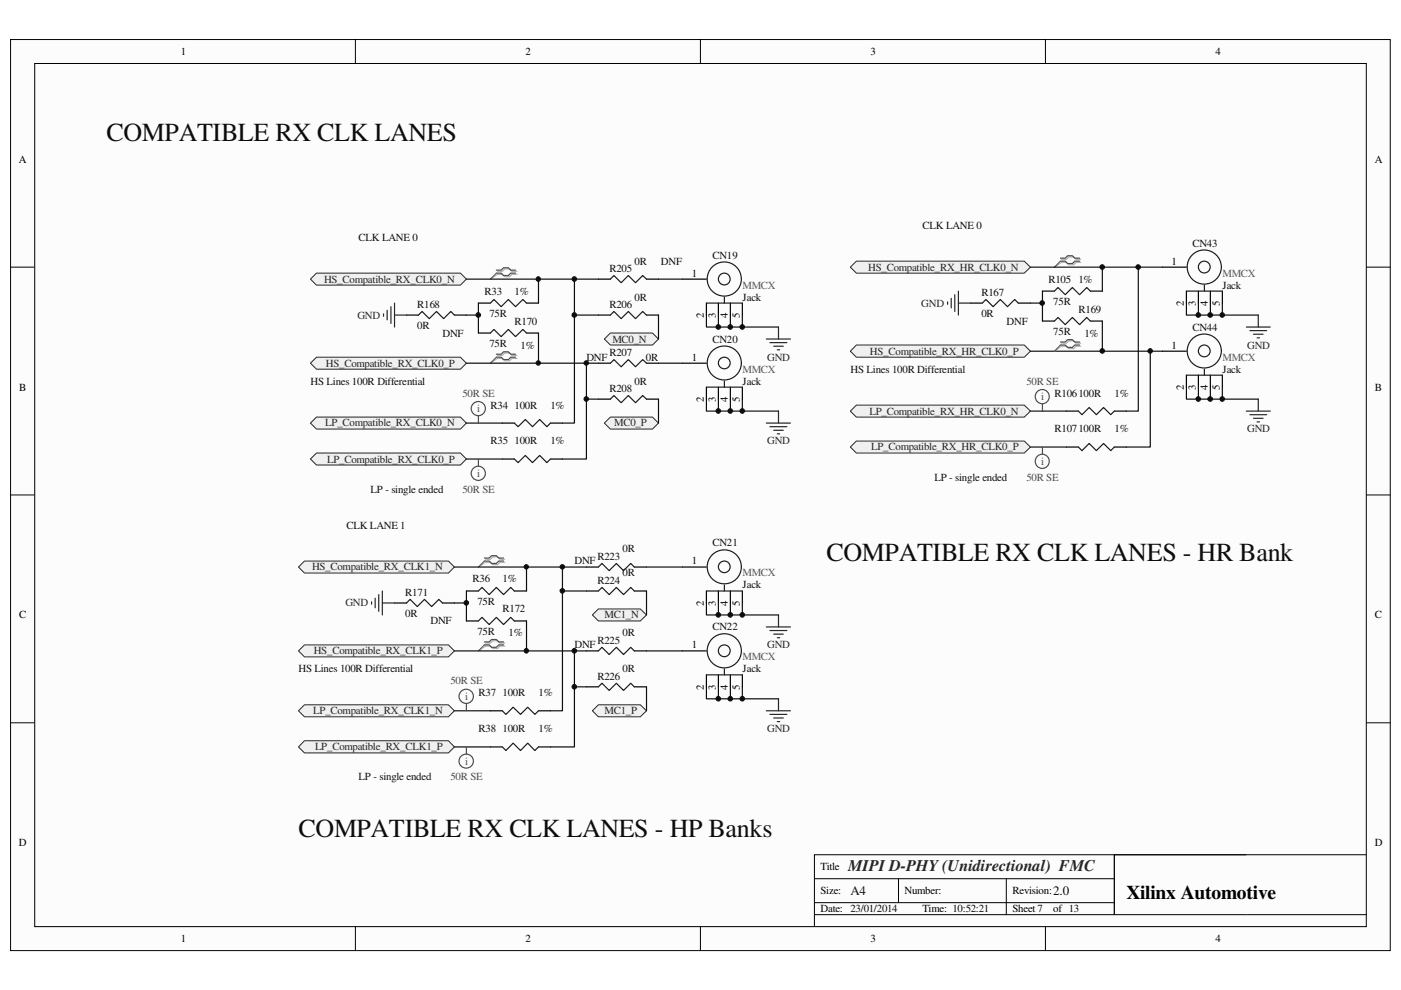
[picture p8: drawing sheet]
<svg xmlns="http://www.w3.org/2000/svg" width="297mm" height="210mm" viewBox="0 0 297 210" stroke-linecap="round" stroke-linejoin="round" font-family="sans-serif">
<path d="M2.3 8.4h292.5v193.1h-292.5z" fill="#fcfcfc"/>
<path d="M2.2 8.4h292.6v193.1h-292.6z" fill="none" stroke="#000" stroke-width=".21"/>
<path d="M7.4 13.5h282.3v183h-282.3z" fill="#fcfcfc"/>
<g fill="none" stroke="#000" stroke-width=".21">
<path d="M7.4 13.5h282.3v183h-282.3zM75.3 8.3v5.1M148.5 8.3v5.1M221.7 8.3v5.1M2.2 56.6h5.1M289.7 56.6h5.1M2.2 104.9h5.1M289.7 104.9h5.1M2.2 153.2h5.1M289.7 153.2h5.1M75.3 196.5v5.1M148.5 196.5v5.1"/>
<path d="M172.7 186.3h63.6M172.7 193.9h117M172.7 191.4h63.6M190.5 186.3v5.1M213.4 186.3v7.6M221.7 196.5v5.1M236.3 181.2v12.7v-12.7h53.4M264.2 181.2h-91.5v15.3"/>
</g>
<path d="M65.8 89.7l1.3-1.3h30.5l1.3 1.3-1.3 1.3h-30.5z" fill-rule="evenodd" fill="#f0f0f0"/>
<path d="M65.8 89.7l1.3-1.3h30.5l1.3 1.3-1.3 1.3h-30.5z" fill="none" stroke="#262626" stroke-width=".21"/>
<path d="M65.8 97.3l1.3-1.2h30.5l1.3 1.2-1.3 1.3h-30.5z" fill-rule="evenodd" fill="#f0f0f0"/>
<path d="M65.8 97.3l1.3-1.2h30.5l1.3 1.2-1.3 1.3h-30.5z" fill="none" stroke="#262626" stroke-width=".21"/>
<path d="M98.9 89.7h7.6M98.9 97.3h7.6" fill="none" stroke="#0e0e0e" stroke-width=".25"/>
<path d="M65.8 59.2l1.3-1.3h30.5l1.3 1.3-1.3 1.3h-30.5z" fill-rule="evenodd" fill="#f0f0f0"/>
<path d="M65.8 59.2l1.3-1.3h30.5l1.3 1.3-1.3 1.3h-30.5z" fill="none" stroke="#262626" stroke-width=".21"/>
<path d="M65.8 77l1.3-1.3h30.5l1.3 1.3-1.3 1.3h-30.5z" fill-rule="evenodd" fill="#f0f0f0"/>
<path d="M65.8 77l1.3-1.3h30.5l1.3 1.3-1.3 1.3h-30.5z" fill="none" stroke="#262626" stroke-width=".21"/>
<path d="M121.8 59.2v30.5h-2.6M124.3 77v20.3h-5.1M149.8 66.8v2.5h15.3M152.3 66.8v2.5M154.9 66.8v2.5M157.4 66.8v2.5M149.8 84.6v2.6h15.3M152.3 84.6v2.6M154.9 84.6v2.6M157.4 84.6v2.6" fill="none" stroke="#0e0e0e" stroke-width=".25"/>
<path d="M105.5 57.5h1l.5-.5h1l.5 .5h1.1M105.5 58.2h1l.5 .5h1l.5-.5h1.1M105.5 75.4h1l.5-.6h1l.5 .6h1.1M105.5 76h1l.5 .5h1l.5-.5h1.1" fill="none" stroke="#aeaeae" stroke-width=".25"/>
<path d="M105.5 58.2l-1.5 1M105.5 76l-1.5 1" fill="none" stroke="#aeaeae" stroke-width=".21"/>
<path d="M105.2 57.3h1.1l.5-.5h1l.5 .5h1M105.2 57.9h1.1l.5 .5h1l.5-.5h1M105.2 75.1h1.1l.5-.5h1l.5 .5h1M105.2 75.7h1.1l.5 .5h1l.5-.5h1" fill="none" stroke="#4c4c4c" stroke-width=".25"/>
<path d="M105.2 57.9l-1.2 1.3M105.2 75.7l-1.2 1.3" fill="none" stroke="#4c4c4c" stroke-width=".21"/>
<path d="M162.5 71.9h5.1M163.2 72.6h3.6M164 73.4h2.1M164.8 74.2h.5M165.1 69.3v2.6M162.5 89.7h5.1M163.2 90.5h3.6M164 91.2h2.1M164.8 92h.5M165.1 87.2v2.5" fill="none" stroke="#262626" stroke-width=".25"/>
<path d="M63.3 150.7l1.3-1.3h30.5l1.2 1.3-1.2 1.3h-30.5z" fill-rule="evenodd" fill="#f0f0f0"/>
<path d="M63.3 150.7l1.3-1.3h30.5l1.2 1.3-1.2 1.3h-30.5z" fill="none" stroke="#262626" stroke-width=".21"/>
<path d="M64.6 157.1h30.5l1.2 1.3-1.2 1.2h-30.5l-1.3-1.2z" fill-rule="evenodd" fill="#f0f0f0"/>
<path d="M64.6 157.1h30.5l1.2 1.3-1.2 1.2h-30.5l-1.3-1.2z" fill="none" stroke="#262626" stroke-width=".21"/>
<path d="M96.3 150.7h7.7M96.3 158.4h7.7" fill="none" stroke="#0e0e0e" stroke-width=".25"/>
<path d="M63.3 120.2l1.3-1.2h30.5l1.2 1.2-1.2 1.3h-30.5z" fill-rule="evenodd" fill="#f0f0f0"/>
<path d="M63.3 120.2l1.3-1.2h30.5l1.2 1.2-1.2 1.3h-30.5z" fill="none" stroke="#262626" stroke-width=".21"/>
<path d="M63.3 138l1.3-1.3h30.5l1.2 1.3-1.2 1.3h-30.5z" fill-rule="evenodd" fill="#f0f0f0"/>
<path d="M63.3 138l1.3-1.3h30.5l1.2 1.3-1.2 1.3h-30.5z" fill="none" stroke="#262626" stroke-width=".21"/>
<path d="M96.3 120.2h28M119.2 127.8v22.9h-2.5M121.8 138v20.4h-5.1M149.8 127.8v2.6h15.3M152.3 127.8v2.6M154.9 127.8v2.6M157.4 127.8v2.6M149.8 145.6v2.6h15.3M152.3 145.6v2.6M154.9 145.6v2.6M157.4 145.6v2.6" fill="none" stroke="#0e0e0e" stroke-width=".25"/>
<path d="M103 118.6h1l.5-.5h1l.5 .5h1M103 119.2h1l.5 .5h1l.5-.5h1M103 136.4h1l.5-.6h1l.5 .6h1M103 137h1l.5 .5h1l.5-.5h1" fill="none" stroke="#aeaeae" stroke-width=".25"/>
<path d="M103 119.2l-1.6 1M103 137l-1.6 1" fill="none" stroke="#aeaeae" stroke-width=".21"/>
<path d="M102.7 118.3h1l.5-.5h1l.5 .5h1.1M102.7 119h1l.5 .5h1l.5-.5h1.1M102.7 136.1h1l.5-.5h1l.5 .5h1.1M102.7 136.7h1l.5 .5h1l.5-.5h1.1" fill="none" stroke="#4c4c4c" stroke-width=".25"/>
<path d="M102.7 119l-1.3 1.2M102.7 136.7l-1.3 1.3" fill="none" stroke="#4c4c4c" stroke-width=".21"/>
<path d="M162.5 132.9h5.1M163.2 133.7h3.6M164 134.5h2.1M164.8 135.2h.5M165.1 130.4v2.5M162.5 150.7h5.1M163.2 151.5h3.6M164 152.2h2.1M164.8 153h.5M165.1 148.2v2.5" fill="none" stroke="#262626" stroke-width=".25"/>
<g fill="none" stroke="#000" stroke-width=".25">
<path d="M144.7 59.2h5.1M144.7 77h5.1M149.8 64.3v2.5M152.3 64.3v2.5M154.9 64.3v2.5M157.4 64.3v2.5M106.5 89.7h2.5M106.5 97.3h2.5M116.7 89.7h2.5M116.7 97.3h2.5M149.8 82.1v2.5M152.3 82.1v2.5"/>
<path d="M154.9 82.1v2.5M157.4 82.1v2.5M144.7 120.2h5.1M144.7 138h5.1M149.8 125.3v2.5M152.3 125.3v2.5M154.9 125.3v2.5M157.4 125.3v2.5M104 150.7h2.5M104 158.4h2.5M114.2 150.7h2.5M114.2 158.4h2.5"/>
<path d="M149.8 143.1v2.5M152.3 143.1v2.5M154.9 143.1v2.5M157.4 143.1v2.5"/>
</g>
<g fill="none" stroke="#1c1c1c" stroke-width=".25">
<path d="M157.2 59.2a3.6 3.6 0 0 0-5.2-3.3 3.6 3.6 0 0 0-.7 6.1 3.6 3.6 0 0 0 5.8-2l.1-.7M149.8 64.3h7.6M153.6 63v1.3M157.2 77a3.6 3.6 0 0 0-5.2-3.3 3.6 3.6 0 0 0-.7 6.1 3.6 3.6 0 0 0 5.8-2l.1-.8M109 89.7l.9 .8 1.5-1.6 1.5 1.6 1.5-1.6 1.5 1.6 .8-.8M109 97.3l.9 .8 1.5-1.5 1.5 1.5 1.5-1.5 1.5 1.5 .8-.8M149.8 82.1h7.6M153.6 80.8v1.3M149.8 125.3h7.6M153.6 124v1.3M157.2 120.2a3.6 3.6 0 0 0-5.2-3.3 3.6 3.6 0 0 0-.7 6.1 3.6 3.6 0 0 0 5.8-2l.1-.7M157.2 138a3.6 3.6 0 0 0-5.2-3.3 3.6 3.6 0 0 0-.7 6.2 3.6 3.6 0 0 0 5.8-2.1l.1-.7"/>
<path d="M106.5 150.7l.8 .8 1.5-1.6 1.6 1.6 1.5-1.6 1.5 1.6 .8-.8M106.5 158.4l.8 .7 1.5-1.5 1.6 1.5 1.5-1.5 1.5 1.5 .8-.7M149.8 143.1h7.6M153.6 141.8v1.3"/>
<circle cx="153.6" cy="59.2" r="1.25"/>
<circle cx="153.6" cy="77" r="1.24"/>
<circle cx="153.6" cy="138" r="1.25"/>
<circle cx="153.6" cy="120.2" r="1.24"/>
</g>
<path d="M180.3 87.2l1.3-1.3h35.6l1.3 1.3-1.3 1.2h-35.6z" fill-rule="evenodd" fill="#f0f0f0"/>
<path d="M180.3 87.2l1.3-1.3h35.6l1.3 1.3-1.3 1.2h-35.6z" fill="none" stroke="#262626" stroke-width=".21"/>
<path d="M180.3 94.8l1.3-1.3h35.6l1.3 1.3-1.3 1.3h-35.6z" fill-rule="evenodd" fill="#f0f0f0"/>
<path d="M180.3 94.8l1.3-1.3h35.6l1.3 1.3-1.3 1.3h-35.6z" fill="none" stroke="#262626" stroke-width=".21"/>
<path d="M218.5 87.2h7.6M218.5 94.8h7.6" fill="none" stroke="#0e0e0e" stroke-width=".25"/>
<path d="M180.3 56.6l1.3-1.2h35.6l1.3 1.2-1.3 1.3h-35.6z" fill-rule="evenodd" fill="#f0f0f0"/>
<path d="M180.3 56.6l1.3-1.2h35.6l1.3 1.2-1.3 1.3h-35.6z" fill="none" stroke="#262626" stroke-width=".21"/>
<path d="M181.6 73.2h35.6l1.3 1.3-1.3 1.2h-35.6l-1.3-1.2z" fill-rule="evenodd" fill="#f0f0f0"/>
<path d="M181.6 73.2h35.6l1.3 1.3-1.3 1.2h-35.6l-1.3-1.2z" fill="none" stroke="#262626" stroke-width=".21"/>
<g fill="none" stroke="#0e0e0e" stroke-width=".25">
<path d="M98.9 59.2h28M114.2 59.2v5.1M139.6 59.2h5.1M218.5 56.6h28M233.7 56.6v5.1M241.3 56.6v30.6h-2.5M98.9 66.8h2.5M98.9 77h28M101.4 64.3v6.3M114.2 70.6v6.4M139.6 77h5.1M218.5 74.5h28"/>
<path d="M218.5 64.3h2.5M221 61.7v6.4M233.7 68.1v6.4M243.9 74.5v20.3h-5.1M251.5 64.3v2.5h15.3M254.1 64.3v2.5M256.6 64.3v2.5M259.2 64.3v2.5M251.5 82.1v2.5h15.3M254.1 82.1v2.5M256.6 82.1v2.5M259.2 82.1v2.5"/>
<path d="M96.3 127.8h2.6M98.9 125.3v6.4M111.6 120.2v5.1M111.6 131.7v6.3"/>
</g>
<path d="M225.1 55h1l.5-.5h1l.5 .5h1M225.1 55.6h1l.5 .5h1l.5-.5h1M225.1 72.8h1l.5-.5h1l.5 .5h1M225.1 73.4h1l.5 .5h1l.5-.5h1" fill="none" stroke="#aeaeae" stroke-width=".25"/>
<path d="M225.1 55.6l-1.5 1M225.1 73.4l-1.5 1.1" fill="none" stroke="#aeaeae" stroke-width=".21"/>
<g fill="none" stroke="#4c4c4c" stroke-width=".25">
<path d="M224.8 54.7h1l.6-.5h1l.5 .5h1M224.8 55.4h1l.6 .5h1l.5-.5h1M224.8 72.5h1l.6-.5h1l.5 .5h1M224.8 73.2h1l.6 .5h1l.5-.5h1M101.4 88.2v1.5M101.4 97.3v1.5M221 85.6v1.6M221 94.8v1.5M98.9 149.2v1.5M98.9 158.4v1.5"/>
<circle cx="101.4" cy="86.6" r="1.5"/>
<circle cx="221" cy="84.1" r="1.5"/>
<circle cx="221" cy="97.8" r="1.5"/>
<circle cx="101.4" cy="100.4" r="1.5"/>
<circle cx="98.9" cy="147.6" r="1.51"/>
<circle cx="98.9" cy="161.4" r="1.51"/>
</g>
<path d="M224.8 55.4l-1.2 1.2M224.8 73.2l-1.2 1.3" fill="none" stroke="#4c4c4c" stroke-width=".21"/>
<g fill="none" stroke="#262626" stroke-width=".25">
<path d="M81.3 66.5v.6M82.1 65.8v2M82.9 65v3.6M83.6 64.3v5M83.6 66.8h2.6M200.9 64v.5M201.7 63.2v2.1M202.4 62.5v3.5M203.2 61.7v5.1M203.2 64.3h2.5M264.2 69.3h5.1M265 70.1h3.6"/>
<path d="M265.8 70.9h2M266.5 71.6h.5M266.8 66.8v2.5M264.2 87.2h5.1M265 87.9h3.6M265.8 88.7h2M266.5 89.5h.5M266.8 84.6v2.6M78.8 127.6v.5M79.5 126.8v2.1M80.3 126.1v3.5M81.1 125.3v5.1"/>
<path d="M81.1 127.8h2.5"/>
</g>
<g fill="none" stroke="#000" stroke-width=".25">
<path d="M126.9 59.2h2.5M137.1 59.2h2.5M246.5 56.6h5M86.2 66.8h2.5M96.3 66.8h2.6M101.4 64.3h2.6M101.4 70.6h2.6M111.6 64.3h2.6M111.6 70.6h2.6M126.9 77h2.5M137.1 77h2.5M205.7 64.3h2.6"/>
<path d="M215.9 64.3h2.6M221 61.7h2.6M221 68.1h2.6M231.2 61.7h2.5M231.2 68.1h2.5M246.5 74.5h5M251.5 61.7v2.6M251.5 79.5v2.6M254.1 61.7v2.6M254.1 79.5v2.6M256.6 61.7v2.6M256.6 79.5v2.6"/>
<path d="M259.2 61.7v2.6M259.2 79.5v2.6M226.1 87.2h2.5M226.1 94.8h2.5M236.3 87.2h2.5M236.3 94.8h2.5M83.6 127.8h2.6M93.8 127.8h2.5M98.9 125.3h2.5M98.9 131.7h2.5M109 125.3h2.6M109 131.7h2.6"/>
</g>
<g fill="none" stroke="#1c1c1c" stroke-width=".25">
<path d="M129.4 59.2l.8-.8 1.5 1.5 1.5-1.5 1.5 1.5 1.6-1.5 .8 .8M258.9 56.6a3.6 3.6 0 0 0-5.1-3.3 3.6 3.6 0 0 0-.8 6.1 3.6 3.6 0 0 0 5.9-2v-.7M88.7 66.8l.8-.8 1.5 1.6 1.5-1.6 1.6 1.6 1.5-1.6 .7 .8M104 64.3l.7-.8 1.6 1.5 1.5-1.5 1.5 1.5 1.6-1.5 .7 .8M104 70.6l.7-.8 1.6 1.6 1.5-1.6 1.5 1.6 1.6-1.6 .7 .8M129.4 77l.8-.8 1.5 1.6 1.5-1.6 1.5 1.6 1.6-1.6 .8 .8M208.3 64.3l.7-.8 1.6 1.5 1.5-1.5 1.5 1.5 1.5-1.5 .8 .8M223.6 61.7l.7-.7 1.5 1.5 1.6-1.5 1.5 1.5 1.5-1.5 .8 .7M223.6 68.1l.7-.8 1.5 1.5 1.6-1.5 1.5 1.5 1.5-1.5 .8 .8M251.5 61.7h7.7M251.5 79.5h7.7M255.4 60.5v1.2"/>
<path d="M255.4 78.3v1.2M258.9 74.4a3.6 3.6 0 0 0-5.1-3.3 3.6 3.6 0 0 0-.8 6.1 3.6 3.6 0 0 0 5.9-2v-.7M228.6 87.2l.8 .7 1.5-1.5 1.5 1.5 1.6-1.5 1.5 1.5 .8-.7M228.6 94.8l.8 .7 1.5-1.5 1.5 1.5 1.6-1.5 1.5 1.5 .8-.7M86.2 127.8l.7-.7 1.6 1.5 1.5-1.5 1.5 1.5 1.5-1.5 .8 .7M101.4 125.3l.8-.8 1.5 1.6 1.5-1.6 1.6 1.6 1.5-1.6 .7 .8M101.4 131.7l.8-.8 1.5 1.5 1.5-1.5 1.6 1.5 1.5-1.5 .7 .8"/>
<circle cx="255.3" cy="56.6" r="1.25"/>
<circle cx="255.3" cy="74.4" r="1.25"/>
</g>
<path d="M128.1 89.7l1.3-1.3h8.9l1.3 1.3-1.3 1.3h-8.9z" fill-rule="evenodd" fill="#f0f0f0"/>
<path d="M128.1 89.7l1.3-1.3h8.9l1.3 1.3-1.3 1.3h-8.9z" fill="none" stroke="#262626" stroke-width=".21"/>
<path d="M128.1 71.9l1.3-1.3h8.9l1.3 1.3-1.3 1.3h-8.9z" fill-rule="evenodd" fill="#f0f0f0"/>
<path d="M128.1 71.9l1.3-1.3h8.9l1.3 1.3-1.3 1.3h-8.9z" fill="none" stroke="#262626" stroke-width=".21"/>
<path d="M126.9 66.8h2.5M137.1 66.8h2.5M126.9 84.6h2.5M137.1 84.6h2.5M124.3 120.2h2.6M124.3 138h2.6M124.3 125.3h2.6M134.5 120.2h2.6M134.5 138h2.6M134.5 125.3h2.6M124.3 145.6h2.6M134.5 145.6h2.6" fill="none" stroke="#000" stroke-width=".25"/>
<path d="M129.4 66.8l.8-.8 1.5 1.6 1.5-1.6 1.5 1.6 1.6-1.6 .8 .8M129.4 84.6l.8-.7 1.5 1.5 1.5-1.5 1.5 1.5 1.6-1.5 .8 .7M126.9 120.2l.7-.7 1.6 1.5 1.5-1.5 1.5 1.5 1.5-1.5 .8 .7M126.9 138l.7-.8 1.6 1.6 1.5-1.6 1.5 1.6 1.5-1.6 .8 .8M126.9 125.3l.7-.8 1.6 1.6 1.5-1.6 1.5 1.6 1.5-1.6 .8 .8M126.9 145.6l.7-.7 1.6 1.5 1.5-1.5 1.5 1.5 1.5-1.5 .8 .7" fill="none" stroke="#1c1c1c" stroke-width=".25"/>
<path d="M121.8 66.8h5.1M139.6 66.8v5.1M124.3 84.6h2.6M139.6 84.6v5.1M96.3 138h28M137.1 138h7.6" fill="none" stroke="#0e0e0e" stroke-width=".25"/>
<path d="M137.1 120.2h7.6M121.8 145.6h2.5" fill="none" stroke="#151515" stroke-width=".25"/>
<path d="M125.6 150.7l1.3-1.3h8.9l1.3 1.3-1.3 1.3h-8.9z" fill-rule="evenodd" fill="#f0f0f0"/>
<path d="M125.6 150.7l1.3-1.3h8.9l1.3 1.3-1.3 1.3h-8.9z" fill="none" stroke="#262626" stroke-width=".21"/>
<path d="M125.6 130.4l1.3-1.3h8.9l1.3 1.3-1.3 1.3h-8.9z" fill-rule="evenodd" fill="#f0f0f0"/>
<path d="M125.6 130.4l1.3-1.3h8.9l1.3 1.3-1.3 1.3h-8.9z" fill="none" stroke="#262626" stroke-width=".21"/>
<path d="M119.2 125.3h5.1M119.2 120.2v7.6M137.1 125.3v5.1M137.1 145.6v5.1" fill="none" stroke="#151515" stroke-width=".25"/>
<circle cx="98.9" cy="127.8" r=".49" fill="#0e0e0e"/>
<circle cx="98.9" cy="127.8" r=".49" fill="none" stroke="#0e0e0e" stroke-width=".21"/>
<circle cx="101.4" cy="66.8" r=".49" fill="#0e0e0e"/>
<circle cx="101.4" cy="66.8" r=".49" fill="none" stroke="#0e0e0e" stroke-width=".21"/>
<circle cx="111.6" cy="138" r=".48" fill="#0e0e0e"/>
<circle cx="111.6" cy="138" r=".48" fill="none" stroke="#0e0e0e" stroke-width=".21"/>
<circle cx="111.6" cy="120.2" r=".46" fill="#0e0e0e"/>
<circle cx="111.6" cy="120.2" r=".46" fill="none" stroke="#0e0e0e" stroke-width=".21"/>
<circle cx="114.1" cy="77" r=".46" fill="#0e0e0e"/>
<circle cx="114.1" cy="77" r=".46" fill="none" stroke="#0e0e0e" stroke-width=".21"/>
<circle cx="114.1" cy="59.2" r=".48" fill="#0e0e0e"/>
<circle cx="114.1" cy="59.2" r=".48" fill="none" stroke="#0e0e0e" stroke-width=".21"/>
<circle cx="119.2" cy="125.3" r=".49" fill="#0e0e0e"/>
<circle cx="119.2" cy="125.3" r=".49" fill="none" stroke="#0e0e0e" stroke-width=".21"/>
<circle cx="119.2" cy="120.2" r=".48" fill="#0e0e0e"/>
<circle cx="119.2" cy="120.2" r=".48" fill="none" stroke="#0e0e0e" stroke-width=".21"/>
<circle cx="121.8" cy="145.6" r=".49" fill="#0e0e0e"/>
<circle cx="121.8" cy="145.6" r=".49" fill="none" stroke="#0e0e0e" stroke-width=".21"/>
<circle cx="121.8" cy="138" r=".49" fill="#0e0e0e"/>
<circle cx="121.8" cy="138" r=".49" fill="none" stroke="#0e0e0e" stroke-width=".21"/>
<circle cx="121.8" cy="66.8" r=".49" fill="#0e0e0e"/>
<circle cx="121.8" cy="66.8" r=".49" fill="none" stroke="#0e0e0e" stroke-width=".21"/>
<circle cx="121.8" cy="59.2" r=".49" fill="#0e0e0e"/>
<circle cx="121.8" cy="59.2" r=".49" fill="none" stroke="#0e0e0e" stroke-width=".21"/>
<circle cx="124.3" cy="84.6" r=".49" fill="#0e0e0e"/>
<circle cx="124.3" cy="84.6" r=".49" fill="none" stroke="#0e0e0e" stroke-width=".21"/>
<circle cx="124.3" cy="77" r=".48" fill="#0e0e0e"/>
<circle cx="124.3" cy="77" r=".48" fill="none" stroke="#0e0e0e" stroke-width=".21"/>
<circle cx="152.3" cy="148.1" r=".49" fill="#0e0e0e"/>
<circle cx="152.3" cy="148.1" r=".49" fill="none" stroke="#0e0e0e" stroke-width=".21"/>
<circle cx="152.3" cy="130.4" r=".49" fill="#0e0e0e"/>
<circle cx="152.3" cy="130.4" r=".49" fill="none" stroke="#0e0e0e" stroke-width=".21"/>
<circle cx="152.3" cy="87.1" r=".49" fill="#0e0e0e"/>
<circle cx="152.3" cy="87.1" r=".49" fill="none" stroke="#0e0e0e" stroke-width=".21"/>
<circle cx="152.3" cy="69.3" r=".49" fill="#0e0e0e"/>
<circle cx="152.3" cy="69.3" r=".49" fill="none" stroke="#0e0e0e" stroke-width=".21"/>
<circle cx="154.8" cy="148.1" r=".49" fill="#0e0e0e"/>
<circle cx="154.8" cy="148.1" r=".49" fill="none" stroke="#0e0e0e" stroke-width=".21"/>
<circle cx="154.8" cy="130.4" r=".49" fill="#0e0e0e"/>
<circle cx="154.8" cy="130.4" r=".49" fill="none" stroke="#0e0e0e" stroke-width=".21"/>
<circle cx="154.8" cy="87.1" r=".48" fill="#0e0e0e"/>
<circle cx="154.8" cy="87.1" r=".48" fill="none" stroke="#0e0e0e" stroke-width=".21"/>
<circle cx="154.8" cy="69.3" r=".49" fill="#0e0e0e"/>
<circle cx="154.8" cy="69.3" r=".49" fill="none" stroke="#0e0e0e" stroke-width=".21"/>
<circle cx="157.4" cy="148.1" r=".49" fill="#0e0e0e"/>
<circle cx="157.4" cy="148.1" r=".49" fill="none" stroke="#0e0e0e" stroke-width=".21"/>
<circle cx="157.4" cy="130.4" r=".49" fill="#0e0e0e"/>
<circle cx="157.4" cy="130.4" r=".49" fill="none" stroke="#0e0e0e" stroke-width=".21"/>
<circle cx="157.4" cy="87.1" r=".48" fill="#0e0e0e"/>
<circle cx="157.4" cy="87.1" r=".48" fill="none" stroke="#0e0e0e" stroke-width=".21"/>
<circle cx="157.4" cy="69.3" r=".49" fill="#0e0e0e"/>
<circle cx="157.4" cy="69.3" r=".49" fill="none" stroke="#0e0e0e" stroke-width=".21"/>
<circle cx="221" cy="64.2" r=".49" fill="#0e0e0e"/>
<circle cx="221" cy="64.2" r=".49" fill="none" stroke="#0e0e0e" stroke-width=".21"/>
<circle cx="233.7" cy="74.4" r=".49" fill="#0e0e0e"/>
<circle cx="233.7" cy="74.4" r=".49" fill="none" stroke="#0e0e0e" stroke-width=".21"/>
<circle cx="233.7" cy="56.6" r=".49" fill="#0e0e0e"/>
<circle cx="233.7" cy="56.6" r=".49" fill="none" stroke="#0e0e0e" stroke-width=".21"/>
<circle cx="241.3" cy="56.6" r=".49" fill="#0e0e0e"/>
<circle cx="241.3" cy="56.6" r=".49" fill="none" stroke="#0e0e0e" stroke-width=".21"/>
<circle cx="243.9" cy="74.4" r=".48" fill="#0e0e0e"/>
<circle cx="243.9" cy="74.4" r=".48" fill="none" stroke="#0e0e0e" stroke-width=".21"/>
<circle cx="254.1" cy="84.6" r=".49" fill="#0e0e0e"/>
<circle cx="254.1" cy="84.6" r=".49" fill="none" stroke="#0e0e0e" stroke-width=".21"/>
<circle cx="254.1" cy="66.8" r=".49" fill="#0e0e0e"/>
<circle cx="254.1" cy="66.8" r=".49" fill="none" stroke="#0e0e0e" stroke-width=".21"/>
<circle cx="256.6" cy="84.6" r=".49" fill="#0e0e0e"/>
<circle cx="256.6" cy="84.6" r=".49" fill="none" stroke="#0e0e0e" stroke-width=".21"/>
<circle cx="256.6" cy="66.8" r=".49" fill="#0e0e0e"/>
<circle cx="256.6" cy="66.8" r=".49" fill="none" stroke="#0e0e0e" stroke-width=".21"/>
<circle cx="259.1" cy="84.6" r=".49" fill="#0e0e0e"/>
<circle cx="259.1" cy="84.6" r=".49" fill="none" stroke="#0e0e0e" stroke-width=".21"/>
<circle cx="259.1" cy="66.8" r=".49" fill="#0e0e0e"/>
<circle cx="259.1" cy="66.8" r=".49" fill="none" stroke="#0e0e0e" stroke-width=".21"/>
<g font-size="5.5" fill="#0e0e0e">
<text x="22.6" y="29.9">COMPATIBLE RX CLK LANES</text>
<text x="175.2" y="118.9">COMPATIBLE RX CLK LANES - HR Bank</text>
<text x="63.3" y="177.4">COMPATIBLE RX CLK LANES - HP Banks</text>
</g>
<text font-size="4.1" x="238.8" y="190.5">Xilinx Automotive</text>
<text font-size="3.4" fill="#262626" x="179.8" y="184.6">MIPI D-PHY (Unidirectional) FMC</text>
<g font-size="2.8" fill="#0e0e0e">
<text x="180.3" y="189.8">A4</text>
<text x="223.3" y="189.8">2.0</text>
</g>
<g font-size="2.3">
<text x="38.3" y="11.6">1</text>
<text x="111.4" y="11.6">2</text>
<text x="184.6" y="11.6">3</text>
<text x="257.7" y="11.6">4</text>
<text x="4" y="34.5">A</text>
<text x="291.5" y="34.5">A</text>
<text x="146.7" y="58.7">1</text>
<text x="248.4" y="56.1">1</text>
<text x="251" y="64.9" transform="rotate(-90 251 64.9)">2</text>
<text x="253.5" y="64.9" transform="rotate(-90 253.5 64.9)">3</text>
<text x="256.1" y="64.9" transform="rotate(-90 256.1 64.9)">4</text>
<text x="258.6" y="64.9" transform="rotate(-90 258.6 64.9)">5</text>
<text x="149.2" y="67.5" transform="rotate(-90 149.2 67.5)">2</text>
<text x="151.8" y="67.5" transform="rotate(-90 151.8 67.5)">3</text>
<text x="154.3" y="67.5" transform="rotate(-90 154.3 67.5)">4</text>
<text x="156.9" y="67.5" transform="rotate(-90 156.9 67.5)">5</text>
<text x="146.7" y="76.5">1</text>
<text x="248.4" y="73.9">1</text>
<text x="4.1" y="82.8">B</text>
<text x="251" y="82.7" transform="rotate(-90 251 82.7)">2</text>
<text x="253.5" y="82.7" transform="rotate(-90 253.5 82.7)">3</text>
<text x="256.1" y="82.7" transform="rotate(-90 256.1 82.7)">4</text>
<text x="258.6" y="82.7" transform="rotate(-90 258.6 82.7)">5</text>
<text x="291.5" y="82.8">B</text>
<text x="149.2" y="85.3" transform="rotate(-90 149.2 85.3)">2</text>
<text x="151.8" y="85.3" transform="rotate(-90 151.8 85.3)">3</text>
<text x="154.3" y="85.3" transform="rotate(-90 154.3 85.3)">4</text>
<text x="156.9" y="85.3" transform="rotate(-90 156.9 85.3)">5</text>
<text x="146.7" y="119.7">1</text>
<text x="4.1" y="131.1">C</text>
<text x="149.2" y="128.5" transform="rotate(-90 149.2 128.5)">2</text>
<text x="151.8" y="128.5" transform="rotate(-90 151.8 128.5)">3</text>
<text x="154.3" y="128.5" transform="rotate(-90 154.3 128.5)">4</text>
<text x="156.9" y="128.5" transform="rotate(-90 156.9 128.5)">5</text>
<text x="291.5" y="131.1">C</text>
<text x="146.7" y="137.5">1</text>
<text x="149.2" y="146.3" transform="rotate(-90 149.2 146.3)">2</text>
<text x="151.8" y="146.3" transform="rotate(-90 151.8 146.3)">3</text>
<text x="154.3" y="146.3" transform="rotate(-90 154.3 146.3)">4</text>
<text x="156.9" y="146.3" transform="rotate(-90 156.9 146.3)">5</text>
<text x="4" y="179.4">D</text>
<text x="291.5" y="179.4">D</text>
<text x="173.9" y="184.5">Title</text>
<text x="173.9" y="189.6">Size:</text>
<text x="191.8" y="189.6">Number:</text>
<text x="214.7" y="189.6">Revision:</text>
<text x="173.9" y="193.4">Date: 23/01/2014</text>
<text x="195.6" y="193.4">Time: 10:52:21</text>
<text x="214.7" y="193.4">Sheet 7</text>
<text x="223.3" y="193.4">of 13</text>
<text x="38.3" y="199.8">1</text>
<text x="111.4" y="199.8">2</text>
<text x="184.6" y="199.8">3</text>
<text x="257.7" y="199.8">4</text>
</g>
<g font-size="2.3" fill="#0e0e0e">
<text x="76" y="51">CLK LANE 0</text>
<text x="195.6" y="48.5">CLK LANE 0</text>
<text x="252.8" y="52.3">CN43</text>
<text x="129.2" y="57.7">R205</text>
<text x="134.5" y="56.1">0R</text>
<text x="140.1" y="56.1">DNF</text>
<text x="151.1" y="54.8">CN19</text>
<text x="222.3" y="59.9">R105</text>
<text x="228.6" y="59.9">1%</text>
<text x="88.5" y="65.3">R168</text>
<text x="102.7" y="62.5">R33</text>
<text x="109.1" y="62.5">1%</text>
<text x="129.2" y="65.3">R206</text>
<text x="134.5" y="63.8">0R</text>
<text x="157.4" y="63.8">Jack</text>
<text x="208.1" y="62.7">R167</text>
<text x="223.3" y="64.8">75R</text>
<text x="259.2" y="61.2">Jack</text>
<text x="88.5" y="69.8">0R</text>
<text x="93.8" y="71.4">DNF</text>
<text x="103.8" y="67.3">75R</text>
<text x="109.1" y="68.8">R170</text>
<text x="208.1" y="67.3">0R</text>
<text x="213.4" y="68.8">DNF</text>
<text x="223.3" y="71.1">75R</text>
<text x="228.6" y="66.3">R169</text>
<text x="229.9" y="71.4">1%</text>
<text x="252.8" y="70.1">CN44</text>
<text x="103.8" y="73.7">75R</text>
<text x="110.4" y="73.9">1%</text>
<text x="124.4" y="76.5">DNF</text>
<text x="129.2" y="75.4">R207</text>
<text x="136.9" y="76.5">0R</text>
<text x="151.1" y="72.6">CN20</text>
<text x="65.8" y="81.5">HS Lines 100R Differential</text>
<text x="129.2" y="83.1">R208</text>
<text x="134.5" y="81.5">0R</text>
<text x="157.4" y="81.5">Jack</text>
<text x="180.3" y="79">HS Lines 100R Differential</text>
<text x="259.2" y="79">Jack</text>
<text x="104" y="86.6">R34</text>
<text x="109.1" y="86.6">100R</text>
<text x="116.7" y="86.6">1%</text>
<text x="223.6" y="84.1">R106100R</text>
<text x="236.3" y="84.1">1%</text>
<text x="104" y="94.2">R35</text>
<text x="109.1" y="94.2">100R</text>
<text x="116.7" y="94.2">1%</text>
<text x="223.6" y="91.7">R107100R</text>
<text x="236.3" y="91.7">1%</text>
<text x="198.1" y="101.9">LP - single ended</text>
<text x="78.6" y="104.4">LP - single ended</text>
<text x="73.5" y="112.1">CLK LANE 1</text>
<text x="121.8" y="119.7">DNF</text>
<text x="126.7" y="118.7">R223</text>
<text x="132" y="117.1">0R</text>
<text x="151.1" y="115.9">CN21</text>
<text x="100.2" y="123.5">R36</text>
<text x="106.5" y="123.5">1%</text>
<text x="126.7" y="123.7">R224</text>
<text x="132" y="122.2">0R</text>
<text x="157.4" y="124.8">Jack</text>
<text x="85.9" y="130.9">0R</text>
<text x="85.9" y="126.3">R171</text>
<text x="101.2" y="128.3">75R</text>
<text x="106.5" y="129.8">R172</text>
<text x="91.3" y="132.4">DNF</text>
<text x="101.2" y="134.7">75R</text>
<text x="107.8" y="134.9">1%</text>
<text x="121.8" y="137.5">DNF</text>
<text x="126.7" y="136.4">R225</text>
<text x="132" y="134.9">0R</text>
<text x="151.1" y="133.6">CN22</text>
<text x="63.3" y="142.6">HS Lines 100R Differential</text>
<text x="132" y="142.6">0R</text>
<text x="157.4" y="142.6">Jack</text>
<text x="101.5" y="147.7">R37</text>
<text x="106.5" y="147.7">100R</text>
<text x="114.2" y="147.7">1%</text>
<text x="126.7" y="144.1">R226</text>
<text x="101.5" y="155.3">R38</text>
<text x="106.5" y="155.3">100R</text>
<text x="114.2" y="155.3">1%</text>
<text x="76" y="165.4">LP - single ended</text>
</g>
<g font-size="2.3" fill="#262626">
<text x="68.7" y="59.9">HS_Compatible_RX_CLK0_N</text>
<text x="184.1" y="57.4">HS_Compatible_RX_HR_CLK0_N</text>
<text x="195.3" y="65">GND</text>
<text x="75.8" y="67.6">GND</text>
<text x="69.1" y="77.7">HS_Compatible_RX_CLK0_P</text>
<text x="129.8" y="72.6">MC0_N</text>
<text x="162.6" y="76.5">GND</text>
<text x="184.4" y="75.2">HS_Compatible_RX_HR_CLK0_P</text>
<text x="264.4" y="73.9">GND</text>
<text x="184.3" y="87.9">LP_Compatible_RX_HR_CLK0_N</text>
<text x="69" y="90.4">LP_Compatible_RX_CLK0_N</text>
<text x="130.2" y="90.4">MC0_P</text>
<text x="162.6" y="94.2">GND</text>
<text x="184.7" y="95.5">LP_Compatible_RX_HR_CLK0_P</text>
<text x="264.4" y="91.7">GND</text>
<text x="69.3" y="98.1">LP_Compatible_RX_CLK0_P</text>
<text x="66.2" y="120.9">HS_Compatible_RX_CLK1_N</text>
<text x="73.2" y="128.6">GND</text>
<text x="128.2" y="131.1">MC1_N</text>
<text x="162.6" y="137.5">GND</text>
<text x="66.5" y="138.7">HS_Compatible_RX_CLK1_P</text>
<text x="66.4" y="151.5">LP_Compatible_RX_CLK1_N</text>
<text x="128.2" y="151.5">MC1_P</text>
<text x="162.6" y="155.3">GND</text>
<text x="66.8" y="159.1">LP_Compatible_RX_CLK1_P</text>
</g>
<g font-size="2.3" fill="#5a5a5a">
<text x="259.2" y="58.7">MMCX</text>
<text x="157.4" y="61.2">MMCX</text>
<text x="259.2" y="76.5">MMCX</text>
<text x="157.4" y="79">MMCX</text>
<text x="157.4" y="122.2">MMCX</text>
<text x="157.4" y="140">MMCX</text>
</g>
<g font-size="2.3" fill="#4c4c4c">
<text x="217.6" y="81.5">50R SE</text>
<text x="98" y="84.1">50R SE</text>
<text x="101.2" y="87.4">i</text>
<text x="220.8" y="84.8">i</text>
<text x="101.2" y="101.1">i</text>
<text x="217.6" y="101.9">50R SE</text>
<text x="220.8" y="98.6">i</text>
<text x="98" y="104.4">50R SE</text>
<text x="95.5" y="145.1">50R SE</text>
<text x="98.6" y="148.4">i</text>
<text x="95.5" y="165.4">50R SE</text>
<text x="98.6" y="162.1">i</text>
</g>
</svg>
